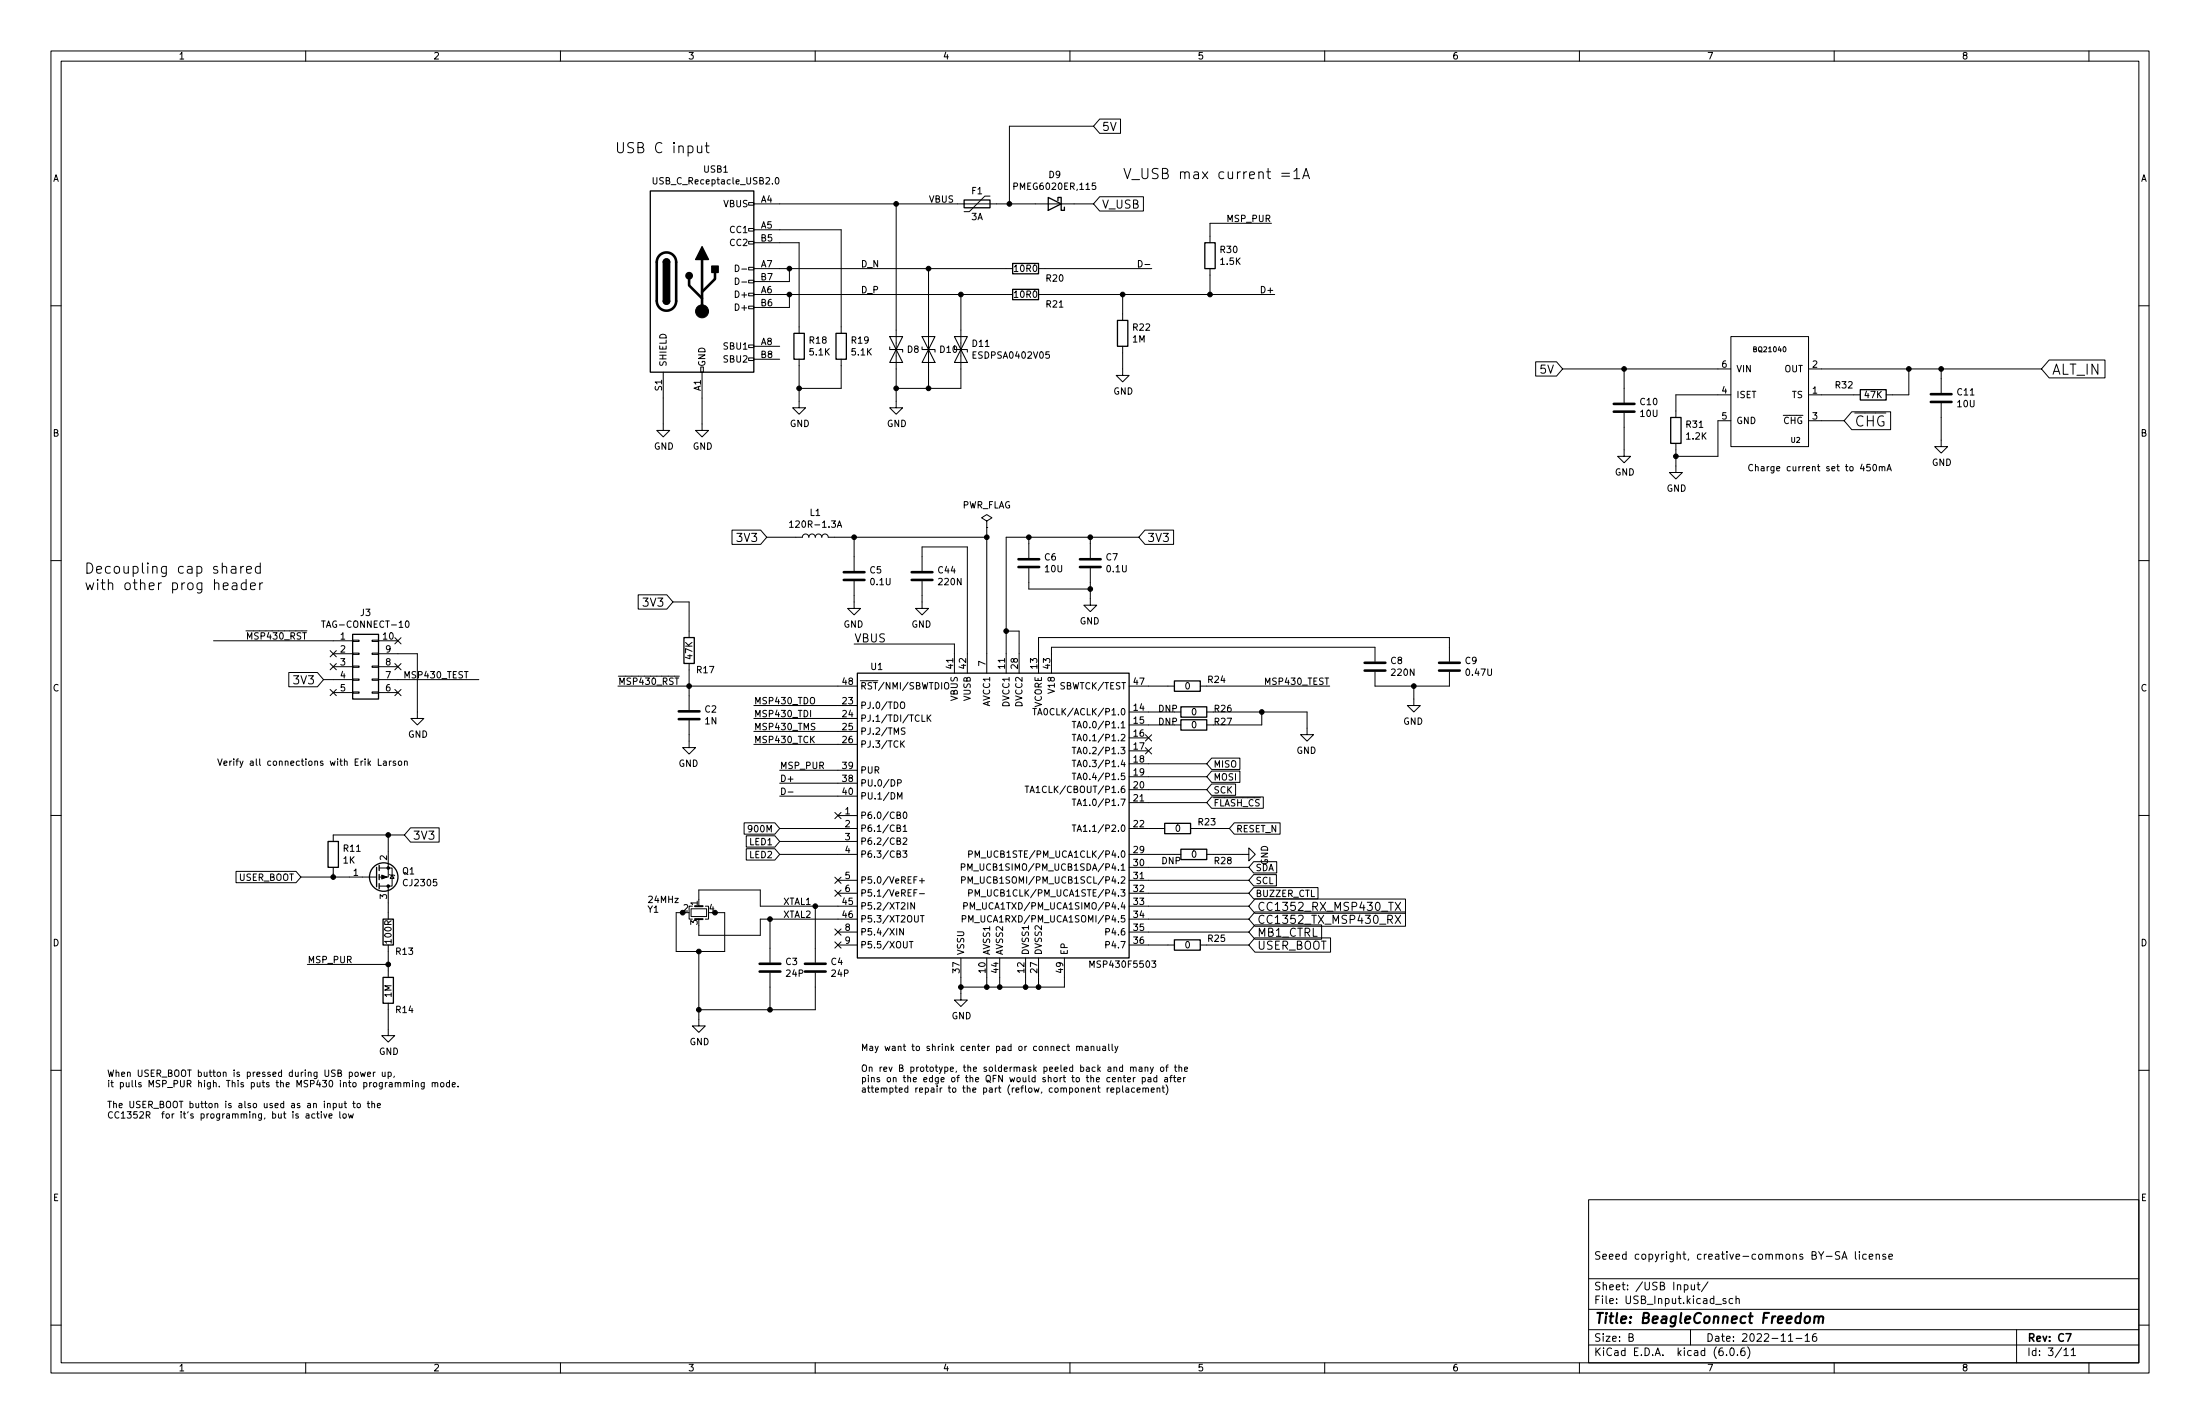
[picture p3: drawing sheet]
<svg xmlns="http://www.w3.org/2000/svg" width="432mm" height="279mm" viewBox="0 0 432 279" stroke-linecap="round" stroke-linejoin="round" font-family="sans-serif">
<g fill="none" stroke="#000" stroke-width=".2">
<path d="M10 10h411.8v259.4h-411.8zM12 12h407.8v255.4h-407.8zM60 10v2M110 10v2M160 10v2M210 10v2M260 10v2M310 10v2M360 10v2M410 10v2M128.2 34.8v1.1l.2 .2h.3l.2-.2v-1.1M136.9 28.6l.1 1.3a.55 .55 0 0 0 .7-.1"/>
<path d="M137.7 28.6v1.4M138.4 28.6h.8M138.7 28v1.7l.1 .2 .4 .1M146.9 39.8h1.1v.5h-1.1zM152.3 35l.2-.2a.68 .68 0 0 1 .4 .7 .68 .68 0 0 1-.4 .6l-.3-.5zM194.3 38.5h-1l-3.1 3h-1M199 36.6l.6-.1 .1-.5-.7-.1v1.3M214.6 24.8h-16.5v15.2M215 35.9h-.6v.6l.1-.1 .5 .1 .1 .1-.1 .5-.2 .1-.4-.1M215.8 38.6h8.6v2.8h-8.6l-1.2-1.4zM215.8 23.4h4.1v2.8h-4.1l-1.2-1.4zM251.6 34h1.5"/>
<path d="M251.6 34.6h1.5M254 33.6l.5-.6v2.1M254 35.1h1.1M255.7 35.1l.6-2.1 .7 2.1M255.9 34.5h.9M10 60h2M144.3 52a.64 .64 0 0 1 .8 .6 .64 .64 0 0 1-.8 .7zM144.3 54.5a.64 .64 0 0 1 .8 .7 .64 .64 0 0 1-.8 .6zM145.6 52.8h1M145.6 55.3h1M146.9 57.5h1.1v.5h-1.1zM146.9 55h1.1v.5h-1.1z"/>
<path d="M146.9 52.5h1.1v.5h-1.1zM146.9 47.4h1.1v.5h-1.1zM146.9 44.8h1.1v.5h-1.1zM148 40h66.6M148 47.6h8.8v17.8M148 57.8h50.8M148 52.7h50.8M148 45.1h17.1v20.3M154.9 57.8v2.5h-6.9M154.9 52.7v2.5h-6.9M175.9 40v40h1.3l-1.3 1.3-1.3-1.3h1.3M182.2 52.7v23.5"/>
<path d="M188.6 57.8v18.4h-12.7M203.8 57.8h46.4M203.8 52.7h22.3M220.3 57.8v5.1M223.4 51.1a.64 .64 0 0 1 .8 .6 .64 .64 0 0 1-.8 .7zM224.7 51.9h1M237.5 52.7v5.1M249.6 43.8h-12.1v3.8M419.8 60h2M130.2 73v11.5h1.2l-1.2 1.2-1.3-1.2h1.3M137.5 72h.5v1h-.5zM137.8 73v11.5h1.3l-1.3 1.2-1.3-1.2h1.3"/>
<path d="M146.9 70.2h1.1v.5h-1.1zM146.9 67.7h1.1v.5h-1.1zM146.9 60.1h1.1v.5h-1.1zM148 67.9h5M148 70.5h5M156.8 70.5v9.5h1.3l-1.3 1.3-1.2-1.3h1.2M165.1 70.5v5.7h-8.3M174.6 66h2.6l-1.3 2.6zM174.6 68.1v.5h2.6v.5M175.9 68.6l1.3 2.5h-2.6zM181 66h2.5l-1.3 2.6zM181 68.1v.5h2.5v.5"/>
<path d="M182.2 68.6l1.3 2.5h-2.5zM187.3 66h2.6l-1.3 2.6zM187.3 68.1v.5h2.6v.5M188.6 68.6l1.3 2.5h-2.6zM220.3 67.9v5.8h1.3l-1.3 1.2-1.2-1.2h1.2M301.4 71h4.1l1.2 1.4-1.2 1.4h-4.1zM306.7 72.4h33M318.8 72.4v6.6M339.7 66h15.3v21.6h-15.3zM339.7 77.5h-10.8v4.4M355 77.5h10.1M355 72.4h45.7"/>
<path d="M374.6 72.4v5.1h-4.4M381 79.1v8.5h1.3l-1.3 1.3-1.3-1.3h1.3M381 72.4v4.7M402.2 70.6h11v3.5h-11l-1.5-1.7zM318.8 81v8.5h1.2l-1.2 1.3-1.3-1.3h1.3M328.9 87v5.7h1.3l-1.3 1.3-1.2-1.3h1.2M339.7 82.6h-2.5v6.9h-8.3M355 82.6h6.9M363.5 80.8h7.6v3.5h-7.6l-1.6-1.7zM367 91.1h-.6v.6l.2-.1 .4 .1 .1 .1-.1 .5-.1 .1-.5-.1M367.7 91.2l.2-.1a.68 .68 0 0 1 .4 .7 .68 .68 0 0 1-.4 .6l-.3-.5zM368.9 91.7l.4-.1 .1 .8"/>
<path d="M368.9 91.5v.9M369.4 91.7l.2-.2 .3 .1v.8M370.4 92.4l.4-1.3 .4 1.3M370.5 92h.6M10 110h2M45.4 111.2h.8l.1 1.3M45.6 114.5h.8l.1 1.2M46.3 111.6l-.7 .1a.39 .39 0 0 0-.3 .4 .39 .39 0 0 0 .3 .4l.7-.1M46.5 114.8l-.7 .1a.39 .39 0 0 0-.3 .4 .39 .39 0 0 0 .3 .4l.7-.1M47.3 111.1v1.4M47.8 111.1l-.4 .1-.1 .3M48.3 114.5l-.6-.1-.3 .3v.6l.1 .3h.8"/>
<path d="M48.3 113.7v2M48.4 111.8l1-.2-.1-.4-.6-.1-.3 .3 .1 1h.8M49.2 115l.9-.2-.1-.3-.5-.1-.3 .2 .1 1h.7M51 114.4v1.3M51.1 111.2l-.6-.1-.4 .4v.6l.2 .3h.8M51.1 110.5v2M51.6 114.4l-.4 .1-.2 .2M125.3 116.7h5.6l1.2 1.4-1.2 1.4h-5.6zM132.1 118.1h3.2v7M143.7 104h5.6l1.2 1.4-1.2 1.4h-5.6zM150.5 105.4h7a.64 .64 0 0 1 .6-.6 .64 .64 0 0 1 .6 .6 .64 .64 0 0 1 .7-.6 .64 .64 0 0 1 .6 .6 .64 .64 0 0 1 .7-.6 .64 .64 0 0 1 .6 .6 .64 .64 0 0 1 .6-.6 .64 .64 0 0 1 .7 .6h31.1M155 102.6l.3-.4v1.3"/>
<path d="M155 103.5h.7M164.3 103.5l.5-1.3 .4 1.3M164.5 103.1h.6M167.6 114v5.4h-1.2l1.2 1.3 1.3-1.3h-1.3M167.6 105.4v6.6M181 114v5.4h-1.3l1.3 1.3 1.2-1.3h-1.2M181 112v-4.7h8.9v24.8M193.7 102.2l1-.6-1-.6-1 .6 1 .6v1.3M193.7 103.5h.1M193.7 103.5v28.6M201.9 105.4v4.1M201.9 111.5v4.1h12.1"/>
<path d="M214 111.5v7.2h-1.3l1.3 1.3 1.3-1.3h-1.3M214 105.4v4.1M223.5 105.4h-26v26.7M224.7 104h5.6v2.8h-5.6l-1.2-1.4zM419.8 110h2M41.9 125.7h27.3M56.7 131.9h5.6l1.2 1.5-1.2 1.4h-5.6zM63.1 121.8h.7M63.5 133.4h5.7M64.8 130.2l1.2 1.2M64.8 127.7l1.2 1.2M64.8 135.3l1.2 1.2"/>
<path d="M65.4 128.3h3.8M65.4 130.8h3.8M65.4 135.9h3.8M66 130.2l-1.2 1.2M66 127.7l-1.2 1.2M66 135.3l-1.2 1.2M69.2 135.8h1.3v.2h-1.3zM69.2 133.2h1.3v.3h-1.3zM69.2 130.7h1.3v.2h-1.3zM69.2 128.1h1.3v.3h-1.3zM69.2 125.6h1.3v.3h-1.3zM73 135.8h1.3v.2h-1.3z"/>
<path d="M73 133.2h1.3v.3h-1.3zM73 130.7h1.3v.2h-1.3zM73 128.1h1.3v.3h-1.3zM73 125.6h1.3v.3h-1.3zM74.3 128.3h7.6v12.7h1.3l-1.3 1.2-1.3-1.2h1.3M74.3 125.7h3.8M74.3 130.8h3.8M74.3 133.4h19.7M74.3 135.9h3.8M77.5 125.1l1.2 1.2M77.5 135.3l1.2 1.2M77.5 130.2l1.2 1.2"/>
<path d="M78.7 125.1l-1.2 1.2M78.7 135.3l-1.2 1.2M78.7 130.2l-1.2 1.2M79.7 122l.2-.2a.68 .68 0 0 1 .4 .7 .68 .68 0 0 1-.4 .6l-.3-.5zM121.3 134.6h47M135.3 130.2v9.1M148 138.4h20.3M159.1 139.4v1.2M167.6 126.4h19.7v5.7M176.8 137.9l.2-.2a.43 .43 0 0 1 .6 .5v.4a.42 .42 0 0 1-.5 .4 .42 .42 0 0 1-.4-.4zM197.5 123.8h2.5v8.3M203.1 139v1.3"/>
<path d="M203.8 139.9h.6M221.6 139.7h10.2M221.6 134.6h8.9M235.6 134.6h25.4M236.9 139.7h19.6v4.4h-1.2l1.2 1.3 1.3-1.3h-1.3M247.6 139.7v2.5h-10.7M269.9 129.8v-2.8h-63.5v5.1M269.9 131.8v2.8h14.6v-2.8M277.5 134.6v3.8h-1.3l1.3 1.3 1.3-1.3h-1.3M284.5 129.8v-4.7h-80.7v7M10 160h2M74.3 148.9v1.3h.6"/>
<path d="M75.3 149.4h.5v.8M75.8 149.6l-.4 .1-.2 .2 .2 .3 .4-.1M76.4 149.3v.9M76.8 149.3l-.4 .3M77.6 149.4l-.3-.1-.1 .2v.2l.4 .1v.3h-.4M78.3 149.4l.3-.1 .2 .3v.3l-.2 .3-.4-.3zM79.4 149.4h.5v.8M79.4 149.3v.9M135.3 141.4v5.3h-1.3l1.3 1.3 1.2-1.3h-1.2M148 141h20.3M148 143.5h20.3M148 146.1h20.3"/>
<path d="M153 153.7h15.3M153 151.1h15.3M153 156.2h15.3M153.4 154.6a.64 .64 0 0 1 .7 .7 .64 .64 0 0 1-.7 .6zM154.7 155.4h1M163.9 159.4l1.2 1.2M165.1 159.4l-1.2 1.2M176.2 153.6h.6v-.5l-.6-.1v1.2M176.2 156.8v-1.3l.4 .9 .4-.9v1.3M177 145.9l.5 .7M177.4 159.4l.2-.1a.68 .68 0 0 1 .4 .7 .68 .68 0 0 1-.4 .6 .84 .84 0 0 1-.2-1.2zM177.5 145.4l-.7 .7"/>
<path d="M177.6 142.9l-.5-.1-.1 .1v.4l.5 .2 .1 .3-.2 .3-.5-.1M181 140.3v1.2h.6M182 140.3v1.2M182.2 140.8l.5 .7M182.7 140.3l-.7 .7M201.2 154.2h.7M201.6 154.2v1.3M202.2 155.5l.4-1.3 .4 1.3M202.3 155.2h.6M203.7 140.3l.4-1.3 .4 1.3M210.4 141.5h.8M210.4 144.1h.8"/>
<path d="M210.4 146.6h.8M210.4 149.2h.8M210.4 151.7h.8M210.4 156.8h.8M210.8 141.5v1.3M210.8 144.1v1.3M210.8 146.6v1.3M210.8 149.2v1.2M210.8 151.7v1.3M210.8 156.8v1.3M211.4 142.8l.4-1.3 .5 1.3M211.4 145.4l.4-1.3 .5 1.3"/>
<path d="M211.4 147.9l.4-1.3 .5 1.3M211.4 150.4l.4-1.2 .5 1.2M211.4 153l.4-1.3 .5 1.3M211.4 158.1l.4-1.3 .5 1.3M211.5 142.5h.6M211.5 145h.6M211.5 147.5h.6M211.5 150.1h.6M211.5 152.6h.6M211.5 157.7h.6M221.6 142.2h10.2M221.6 144.8h3.8"/>
<path d="M221.6 147.3h3.8M221.6 149.9h15.3M221.6 152.4h15.3M221.6 154.9h15.3M221.6 157.5h15.3M224.8 146.7l1.2 1.2M224.8 144.2l1.2 1.2M226 146.7l-1.2 1.2M226 144.2l-1.2 1.2M237.8 151.3h5.6v2.2h-5.6l-.9-1.1zM237.8 148.7h5.6v2.3h-5.6l-.9-1.1zM237.8 156.4h10.2v2.2h-10.2l-.9-1.1z"/>
<path d="M237.8 153.8h4.7v2.3h-4.7l-.9-1.2zM419.8 160h2M46.3 171h11.8l1 1.1-1 1.1h-11.8zM59.1 172.1h14.8M65.4 170.2v1.9M74.4 170.3h2.6v3.6h-2.6M76.2 163.8v8.3h-1.8M76.2 173.9v6.4M76.5 171.6l1 .2M77 171.7l.3 .6h-.7zM79.4 163.8h-14v1.3M80.6 162.4h5.6v2.8h-5.6l-1.2-1.4z"/>
<path d="M134 179.1h-1.3v7.6h9.5v-7.6h-1.9M135.6 178.3h3.1v1.5h-3.1zM135.9 177.8h-.6v2.5h.6M137.2 176.5v-1.9h12v3.2h19.1M138.4 177.8h.7v2.5h-.7M146 161.4h6.1l.9 1.2-.9 1.1h-6.1zM146.5 164h5.6l.9 1.1-.9 1.1h-5.6zM146.5 166.5h5.6l.9 1.1-.9 1.2h-5.6zM153 162.6h15.3M153 167.6h15.3M153 165.1h15.3M160 177.8v11"/>
<path d="M163.9 174.7l1.2 1.2M163.9 172.1l1.2 1.2M164.5 160h3.8M164.5 172.7h3.8M164.5 175.3h3.8M165.1 174.7l-1.2 1.2M165.1 172.1l-1.2 1.2M176.1 162.5l.5-.1 .1-.4-.6-.1v1.2h.4l.3-.4-.3-.2M177.2 166.9h.8l-.4 .5 .3 .1v.6l-.2 .1-.5-.1M177.3 162.2l.3-.3v1.2M177.3 164.5l.4-.1 .3 .4-.8 .9h.8M177.3 163.1h.7"/>
<path d="M179.4 175.2h.4M179.5 177.1v1.3l-.7-1.3v1.3M180 174.6h-.6v1.2M180.5 172.8h.9M180.5 175.4h.9M180.7 179.6h.7M181 172.3v1M181 179.6v1.3M188.7 170.1h.6v-.5l-.6-.1v1.3M188.7 172.7l.6-.1 .1-.5-.7-.1v1.3M189.2 177.8l.6-.1v-.5l-.6-.1v1.3M189.9 170.8v-1.3l.5 .9 .4-.9v1.3"/>
<path d="M190 173.3v-1.3l.4 .9 .5-.9v1.3M190.1 167.6l.6-.1 .1-.4-.7-.2v1.3M190.1 175.2h.6l.1-.5-.7-.1v1.2M190.4 178.4v-1.3l.5 .9 .4-.9v1.3M191.4 168.2v-1.3l.4 1 .4-1v1.3M191.4 175.8v-1.2l.4 .9 .4-.9v1.2M210.4 161.9h.8M210.8 161.9v1.2M211.4 163.1l.4-1.2 .5 1.2M211.5 162.8h.6M221.6 162.6h7M221.6 167.6h10.2"/>
<path d="M221.6 170.2h23.5M221.6 172.7h23.5M221.6 175.3h23.5M221.6 177.8h23.5M233.7 162.6h7.6M236.9 167.6h8.2v1.3l1.3-1.3-1.3-1.2v1.2M242.3 161.4h8.9v2.3h-8.9l-1-1.1zM246.1 171.6h4.4v2.2h-4.4l-1-1.1zM246.1 169.1h4.5v2.2h-4.5l-1-1.1zM246.1 174.1h12.6v2.3h-12.6l-1-1.1zM246.3 176.4h29.6v2.8h-29.6l-1.2-1.4zM246.3 178.9h29.6v2.8h-29.6l-1.2-1.4z"/>
<path d="M273.8 177l1.1 1.6M273.8 179.6l1.1 1.6M274.9 177l-1.1 1.6M274.9 179.6l-1.1 1.6M60.3 189.2h15.9M76.2 196.9v6.3h1.3l-1.3 1.3-1.3-1.3h1.3M76.2 185.4v6.4M137.2 186.7v14.6h1.2l-1.2 1.3-1.3-1.3h1.3M151.1 180.3v8.5M151.1 190.9v7.2M160 190.9v7.2h-22.8M163.9 184.8l1.2 1.2"/>
<path d="M163.9 182.3l1.2 1.2M164.5 182.9h3.8M164.5 185.4h3.8M165.1 184.8l-1.2 1.2M165.1 182.3l-1.2 1.2M168.3 180.3h-19.1v3.2h-12v-1.9M177.3 182.2v1.3l-.7-1.3v1.3M178.5 184.7h.7M178.8 184.7v1.3M188.6 188v8.2h1.3l-1.3 1.3-1.3-1.3h1.3M188.9 180.3l.6-.1v-.4l-.6-.2v1.3M190.1 180.9v-1.3l.5 1 .4-1v1.3"/>
<path d="M193.7 188v5.7M196.2 188v5.7M201.3 188v5.7M203.8 188v5.7M208.9 188v5.7h-20.3M213.9 189.8v-1.3l.4 .9 .5-.9v1.3M221.6 180.3h23.5M221.6 182.9h23.5M221.6 185.4h8.9M226.1 188.5h.7l-.4 .5 .4 .1v.6l-.2 .1-.5-.1M235.6 185.4h9.5M246.3 181.5h13.1v2.8h-13.1l-1.2-1.4z"/>
<path d="M246.3 184h14.9v2.8h-14.9l-1.2-1.4zM10 210h2M60.1 218.6h.5v.8M60.6 218.8l-.4 .1-.2 .2 .2 .3 .4-.1M61.8 218.6l-.4-.1-.2 .3 .1 .5h.5M62.2 218.5h.4M62.3 218.1v1.1l.3 .2M63.1 218.5v.9M63.5 218.5l.3 .9 .4-.9M64.6 219l.6-.2-.1-.2-.3-.1-.2 .2v.6h.5M65.4 216.6l.4-.1 .2 .2-.1 .6h-.5M65.4 216.5v1.3"/>
<path d="M66.6 216.5v.8l.5-.1M66.7 218.1v1.1l.2 .2M67.1 216.5v.8M67.4 218.6l.3-.1 .3 .3v.3l-.3 .3-.4-.3zM67.5 216.5h.5M67.7 216.1v1.1l.3 .1M68.4 218.5l.2 .9 .3-.6 .2 .6 .3-.9M69.2 216.5h.5M69.4 216.1v1.1l.3 .1M69.8 210.4h.3l.2 .2v.4l-.2 .2-.4-.2zM70.2 216.6l.3-.1 .2 .2v.4l-.2 .2-.4-.2zM70.7 210.4l.3 .8 .2-.6 .3 .6 .2-.8"/>
<path d="M72.1 216.5h.5M72.1 210.8l.6-.1v-.3h-.4l-.2 .1 .1 .6h.5M72.3 216.1v1.1l.3 .1M73 216.6h.5v.7M73 216.1v1.2M73.3 210.4v.8M73.6 210.4l-.3 .2M74.1 216.9l.6-.1-.1-.2-.3-.1-.2 .2v.6h.5M75 210.4l.1 .7h.5M75.6 210.4v.8M76.2 210.4h.3l.3 .2-.1 .5h-.5M76.2 210.4v1.2"/>
<path d="M77.4 211.1l-.1 .3M77.6 212.5h.5v.8M77.6 212.4v.9M78.1 212.6l.2-.2 .3 .1 .1 .8M79.3 212.5h.5v.8M79.3 212.4v.9M79.8 212.6l.2-.2 .3 .1 .1 .8M81 212v.1M81 212.4v.9M81.6 212.5h.5v.8M81.6 212.4v.9M83.3 212.4v1l-.3 .3-.3-.1"/>
<path d="M83.3 212.5l-.4-.1-.2 .3 .1 .5h.5M84.8 212.5h.5l.1 .8M84.8 212.4v.9M85.4 212.6l.2-.2 .3 .1v.8M86.6 212.5l.3-.1 .2 .3v.3l-.2 .3-.4-.3zM88.2 212.5l-.3-.1-.3 .3 .1 .5h.5M88.2 212v1.3M88.8 212.8l.6-.1-.1-.2-.4-.1-.1 .2v.6h.5M89.9 213.1v.2M209.4 205.3h.5M209.6 204.9v1l.3 .2M211.3 205.4l.5-.1 .1 .8"/>
<path d="M211.3 205.3v.8M211.9 205.5l.1-.2h.3l.1 .8M213 205.3h.5l.1 .8M213.6 205.6h-.5l-.1 .2 .1 .3h.5M214.2 205.4l.4-.1 .1 .8M214.2 205.3v.8M215.3 205.3l.1 .8 .5-.1M215.9 205.3v.8M216.5 205.3h.4l.1 .8M217 205.6h-.4l-.2 .2 .2 .3h.4M217.3 213.5v.8M217.6 204.9v1l.2 .2"/>
<path d="M217.7 213.5l-.4 .2M218 213.9l.6-.1v-.3h-.4l-.2 .1 .1 .6h.5M218.3 204.9v1l.2 .2M218.8 205.3l.3 .8M219.2 213.5h.3l.3 .2-.1 .5h-.5M219.2 213.5v1.2M219.4 205.3l-.4 1.1-.2 .2M219.5 211.5h.5v.8M219.5 211.4v.9M220.3 213v1.1l.2 .2M220.5 211.4h.4M220.6 211v1.1l.3 .2"/>
<path d="M221 213.5h.5v.8M221.3 211.8l.6-.1-.1-.2-.3-.1-.2 .2 .1 .6h.4M221.5 213.8h-.4l-.2 .2 .2 .3 .4-.1M221.9 209.5l.5-.1v.8M221.9 209.4v.8M222.4 209.6l.2-.2h.3l.1 .8M222.4 211.4v.9M222.7 213.5h-.4l-.2 .2 .1 .5h.5M222.8 211.4l-.4 .3M223.2 213.9l.6-.1-.1-.3h-.3l-.2 .1v.6h.5M223.6 209.4h.5v.8M224.1 209.7h-.4l-.2 .2 .2 .3h.4"/>
<path d="M224.2 211.5l.4-.1 .2 .3-.1 .5h-.5M224.2 211.4v1.3M224.3 213.6l.5-.1 .1 .8M224.3 213.5v.8M224.7 209.5l.5-.1 .1 .8M224.7 209.4v.8M224.9 213.6l.1-.1h.4v.8M225.4 211.5h.4l.1 .8M225.8 209.4l.3 .8M225.9 211.7l-.4 .1-.2 .2 .2 .3 .4-.1M226 213.9l.6-.1-.1-.3h-.4l-.1 .1v.6h.5M226.4 209.4l-.4 1.1-.2 .1"/>
<path d="M227 211.5l-.3-.1-.3 .3 .2 .5h.4M227 211v1.3M227.1 213.6l.5-.1v.8M227.1 213.5v.8M227.9 209.4h.3l.2 .2v.4l-.2 .2-.4-.2zM228.1 213.5h.5M228.3 213v1.1l.3 .2M228.6 211.5h.5l.1 .8M228.8 209.4h.5M228.9 212.9a1.46 1.46 0 0 1 0 1.9M229.2 211.7l-.5 .1-.1 .2 .1 .3 .5-.1M229.3 208.9l-.3 .2v1.1"/>
<path d="M229.6 211.4h.5M230.1 211l-.3 .2v1.1M230.3 211.4h.5M230.5 211v1.1l.3 .2M230.5 209.4h.5M230.7 208.9v1.1l.3 .2M231.2 211.8l.6-.1-.1-.2-.4-.1-.1 .2v.6h.5M231.4 209.5l.5-.1v.8M231.4 208.9v1.3M232.3 211.4v.9M232.5 209.8l.6-.1-.1-.3h-.3l-.2 .2v.6h.5M232.7 211.4l-.4 .3"/>
<path d="M419.8 210h2M311.8 235.4h108v32h-108zM10 260h2M311.8 256.9h108M311.8 250.9h108M330.6 252.2l.4-.1 .3 .3-.1 .6h-.6M331.9 252.1l.1 .9 .4 .1 .2-.2M332.6 252.1v1M333.1 252.1h.6M333.3 251.6v1.3l.4 .2M335.2 251.5l-1.3 1.9M338.7 254.9l-.3-.1-.2 .2v.2l.5 .2v.3h-.5"/>
<path d="M340.1 254.9l-.4-.1-.3 .3 .1 .6h.6M340.7 254.9l.2-.1 .4 .1 .1 .9M340.7 254.3v1.5M361.1 245.7l-.6-.1-.2 .1v.4l.6 .3 .2 .4-.3 .3-.6-.1M361.5 247.1l.5-1.5 .5 1.5M361.7 246.7h.7M364.2 245.6v1.3l.2 .2M364.9 245.6v.1M364.9 246.1v1M366.3 246.1h-.4l-.3 .3 .1 .6h.6M366.9 246.6l.7-.2-.1-.3h-.4l-.2 .2v.7h.6M368.2 246.2l.2-.1h.4l.1 1"/>
<path d="M368.2 246.1v1M370.1 246.1h-.4l-.2 .2 .1 .2 .5 .2v.3h-.6M370.7 246.6l.7-.2v-.3h-.5l-.2 .2 .1 .7h.6M419.8 260h2M60 267.4v2M110 267.4v2M160 267.4v2M210 267.4v2M260 267.4v2M310 267.4v2M311.8 263.9h108M311.8 260.9h108"/>
<path d="M319.7 262.4l.7-.1 .1-.2-.1-.4h-.7v1.5h.6l.3-.3a.39 .39 0 0 0-.4-.5M331.8 260.9v3M338.9 265.8v.2M339.7 264.5h.2a.8 .8 0 0 1 .5 .7 .8 .8 0 0 1-.5 .8 1 1 0 0 1-.2-1.5zM341 265.8v.2M342.4 264.5a.59 .59 0 0 0-.7 .6v.6l.1 .2 .4 .1 .2-.2 .1-.5-.1-.2-.5-.1-.2 .3M343 264.3a1.72 1.72 0 0 1 0 2.2M351 263.2h.9M352.5 262.6h1.2M354.3 262.1l.4-.4v1.5M354.3 263.2h.9M356.4 261.7a.6 .6 0 0 0-.7 .6v.6l.2 .2 .4 .1 .2-.2 .1-.5-.2-.2-.4-.1-.3 .3"/>
<path d="M360 267.4v2M395.8 260.9v6.5M405.1 264.9l.4-.4v1.5M405.1 266h.8M406.5 264.9l.4-.4v1.5M406.5 266h.9M410 267.4v2"/>
</g>
<path d="M405.5 261.7h1l-.6 1.5" fill="none" stroke="#000" stroke-width=".3"/>
<path d="M354.4 258.5a.52 .52 0 0 1 .5-.2 .52 .52 0 0 1 .4 .4l-.1 .5a.55 .55 0 0 1-.5 .4 .55 .55 0 0 1-.5-.4zM356.2 258.5a.49 .49 0 0 1 .8 .1l-.1 1M356.2 258.3l-.2 1.3M357 258.6a.5 .5 0 0 1 .8-.2l-.1 1.2" fill="none" stroke="#000" stroke-width=".4"/>
<g fill="none" stroke="#000" stroke-width=".51">
<path d="M129.5 50.1a1.91 1.91 0 0 1 2-.4 1.91 1.91 0 0 1 1.2 1.7v7.7a1.91 1.91 0 0 1-1.9 1.9 1.91 1.91 0 0 1-1.9-1.9v-7.8l.2-.7zM135.3 54.7v1.3l2.5 2.5M137.8 50.9v10.2M140.3 53.5v1.2l-2.5 2.6M316.7 79.2h4.1M379 77.3h4M379 78.9h4M316.7 80.8h4.1M165.6 112.3h4.1M165.6 113.8h4.1M178.9 112.3h4.1M178.9 113.8h4.1"/>
<path d="M199.9 109.7h4.1M199.9 111.3h4.1M212 109.7h4M212 111.3h4M133.2 139.6h4.1M267.8 130h4.1M267.8 131.6h4.1M282.4 130h4.1M282.4 131.6h4.1M133.2 141.1h4.1M149.1 189.1h4.1M149.1 190.6h4.1"/>
<path d="M158 189.1h4.1M158 190.6h4.1"/>
</g>
<g fill="none" stroke="#000" stroke-width=".25">
<path d="M127.6 37.5h20.4v35.5h-20.4zM189.2 39.2h5.1v1.6h-5.1zM205.7 38.7l2.6 1.3-2.6 1.3zM207.6 39.4v-.7h.7v2.6h.6v-.7M130.2 59.1a.64 .64 0 0 0 .6 .6 .64 .64 0 0 0 .6-.6M130.2 51.4a.64 .64 0 0 1 .6-.6 .64 .64 0 0 1 .6 .6M198.8 56.8h5v2h-5zM198.8 51.7h5v2h-5zM236.5 47.6h2v5.1h-2zM155.8 65.4h2.1v5.1h-2.1zM164.1 65.4h2v5.1h-2zM219.3 62.9h2.1v5h-2.1z"/>
<path d="M365.1 76.5h5.1v2h-5.1zM327.9 81.9h2v5.1h-2zM69.2 124.5h5.1v12.7h-5.1zM134.2 125.1h2.1v5.1h-2.1zM168.3 132.1h53.3v55.9h-53.3zM230.5 133.6h5.1v2h-5.1zM231.8 138.7h5.1v2h-5.1zM231.8 141.2h5.1v2.1h-5.1zM64.4 165.1h2v5.1h-2zM73.9 170.2v3.8M74.4 169.8v1M74.4 171.6v1"/>
<path d="M74.4 173.4v1M228.6 161.5h5.1v2.1h-5.1zM231.8 166.6h5.1v2.1h-5.1zM75.2 180.3h2v5.1h-2zM75.2 191.8h2v5.1h-2zM230.5 184.4h5.1v2h-5.1z"/>
<circle cx="75.3" cy="172.1" r="2.79"/>
</g>
<g fill="#000" stroke="#000" stroke-width=".2">
<path d="M74.9 171.7l1 .4-1 .4z"/>
<circle cx="154.9" cy="57.8" r=".46"/>
<circle cx="154.9" cy="52.7" r=".46"/>
<circle cx="175.9" cy="40" r=".46"/>
<circle cx="182.2" cy="52.7" r=".46"/>
<circle cx="188.6" cy="57.8" r=".46"/>
<circle cx="198.1" cy="40" r=".46"/>
<circle cx="220.3" cy="57.8" r=".46"/>
<circle cx="237.5" cy="57.8" r=".46"/>
<circle cx="137.8" cy="61.1" r="1.27"/>
<circle cx="156.8" cy="76.2" r=".46"/>
<circle cx="175.9" cy="76.2" r=".46"/>
<circle cx="182.2" cy="76.2" r=".46"/>
<circle cx="318.8" cy="72.4" r=".46"/>
<circle cx="374.6" cy="72.4" r=".46"/>
<circle cx="381" cy="72.4" r=".46"/>
<circle cx="328.9" cy="89.5" r=".46"/>
<circle cx="167.6" cy="105.4" r=".46"/>
<circle cx="193.7" cy="105.4" r=".46"/>
<circle cx="201.9" cy="105.4" r=".46"/>
<circle cx="214" cy="105.4" r=".46"/>
<circle cx="214" cy="115.6" r=".46"/>
<circle cx="135.3" cy="134.6" r=".46"/>
<circle cx="197.5" cy="123.8" r=".46"/>
<circle cx="247.6" cy="139.7" r=".46"/>
<circle cx="277.5" cy="134.6" r=".46"/>
<circle cx="65.4" cy="172.1" r=".46"/>
<circle cx="76.2" cy="163.8" r=".46"/>
<circle cx="76.2" cy="170.3" r=".25"/>
<circle cx="76.2" cy="173.9" r=".25"/>
<circle cx="134" cy="179.1" r=".46"/>
<circle cx="140.3" cy="179.1" r=".46"/>
<circle cx="160" cy="177.8" r=".46"/>
<circle cx="76.2" cy="189.2" r=".46"/>
<circle cx="137.2" cy="198.1" r=".46"/>
<circle cx="137.2" cy="186.7" r=".46"/>
<circle cx="151.1" cy="198.1" r=".46"/>
<circle cx="151.1" cy="180.3" r=".46"/>
<circle cx="188.6" cy="193.7" r=".46"/>
<circle cx="193.7" cy="193.7" r=".46"/>
<circle cx="196.2" cy="193.7" r=".46"/>
<circle cx="201.3" cy="193.7" r=".46"/>
<circle cx="203.8" cy="193.7" r=".46"/>
</g>
<path d="M136.4 177.8h1.5M136.4 180.3h1.5" fill="none" stroke="#000" stroke-width=".38"/>
<g fill="#000" stroke="#000" stroke-width=".25">
<path d="M130.2 59.1h1.2a.64 .64 0 0 1-.6 .6 .64 .64 0 0 1-.6-.6zM130.2 51.4h1.2v7.7h-1.2zM130.4 51a.64 .64 0 0 1 .7-.2 .64 .64 0 0 1 .3 .6h-1.2zM137.8 48.4l1.3 2.5h-2.6zM139.7 52.2h1.3v1.3h-1.3z"/>
<circle cx="135.3" cy="54.1" r=".63"/>
</g>
<g font-size="2.8">
<text x="120.6" y="30.1">USB C input</text>
<text x="220.3" y="35.1">V_USB max current =1A</text>
<text x="402.7" y="73.5">ALT_IN</text>
<text x="364" y="83.7">~{CHG}</text>
<text x="16.5" y="112.6">Decoupling cap shared</text>
<text x="16.5" y="115.8">with other prog header</text>
<text x="312.8" y="259.7">Title: BeagleConnect Freedom</text>
</g>
<g font-size="2.2">
<text x="216.2" y="25.7">5V</text>
<text x="216.2" y="40.9">V_USB</text>
<text x="302.4" y="73.3">5V</text>
<text x="144.9" y="106.3">3V3</text>
<text x="225.1" y="106.3">3V3</text>
<text x="126.5" y="119">3V3</text>
<text x="167.6" y="126">VBUS</text>
<text x="57.9" y="134.3">3V3</text>
<text x="81" y="164.7">3V3</text>
<text x="246.7" y="178.7">CC1352_RX_MSP430_TX</text>
<text x="246.7" y="181.3">CC1352_TX_MSP430_RX</text>
<text x="246.7" y="183.8">MB1_CTRL</text>
<text x="246.7" y="186.3">USER_BOOT</text>
</g>
<g font-size="2.1">
<text x="312.8" y="247.1">Seeed copyright, creative-commons BY-SA license</text>
<text x="312.8" y="255.9">File: USB_Input.kicad_sch</text>
<text x="312.8" y="253.2">Sheet: /USB Input/</text>
<text x="312.8" y="263.2">Size: B</text>
<text x="334.8" y="263.2">Date: 2022-11-16</text>
<text x="397.8" y="263.2">Rev: C7</text>
<text x="312.8" y="266">KiCad E.D.A. kicad (6.0.6)</text>
<text x="397.8" y="266">Id: 3/11</text>
</g>
<g font-size="1.8">
<text x="35" y="11.7">1</text>
<text x="85" y="11.7">2</text>
<text x="135" y="11.7">3</text>
<text x="185" y="11.7">4</text>
<text x="235" y="11.7">5</text>
<text x="285" y="11.7">6</text>
<text x="335" y="11.7">7</text>
<text x="385" y="11.7">8</text>
<text x="10.3" y="35.6">A</text>
<text x="138.2" y="33.9">USB1</text>
<text x="205.9" y="34.9">D9</text>
<text x="420.1" y="35.6">A</text>
<text x="128.8" y="36.2">USB_C_Receptacle_USB2.0</text>
<text x="142" y="40.6">VBUS</text>
<text x="149.4" y="39.8">A4</text>
<text x="182.2" y="39.7">VBUS</text>
<text x="190.7" y="38.1">F1</text>
<text x="199.5" y="37.2">PMEG6020ER,115</text>
<text x="143.4" y="45.7">CC1</text>
<text x="149.4" y="44.8">A5</text>
<text x="149.4" y="47.4">B5</text>
<text x="190.6" y="43.2">3A</text>
<text x="241" y="43.6">MSP_PUR</text>
<text x="143.4" y="48.3">CC2</text>
<text x="149.4" y="52.5">A7</text>
<text x="168.9" y="52.4">D_N</text>
<text x="199.2" y="53.3">10R0</text>
<text x="239.6" y="49.6">R30</text>
<text x="239.6" y="51.9">1.5K</text>
<text x="144.6" y="58.4">D+</text>
<text x="149.4" y="57.5">A6</text>
<text x="149.4" y="55">B7</text>
<text x="168.9" y="57.5">D_P</text>
<text x="199.2" y="58.4">10R0</text>
<text x="205.4" y="55.2">R20</text>
<text x="247.9" y="57.5">D+</text>
<text x="144.6" y="61">D+</text>
<text x="149.4" y="60.1">B6</text>
<text x="205.4" y="60.3">R21</text>
<text x="222.4" y="64.9">R22</text>
<text x="142.2" y="68.6">SBU1</text>
<text x="142.2" y="71.1">SBU2</text>
<text x="149.4" y="67.7">A8</text>
<text x="149.4" y="70.2">B8</text>
<text x="158.9" y="67.4">R18</text>
<text x="159" y="69.7">5.1K</text>
<text x="167.2" y="67.4">R19</text>
<text x="167.2" y="69.7">5.1K</text>
<text x="178.1" y="69.2">D8</text>
<text x="184.6" y="69.2">D10</text>
<text x="190.9" y="68">D11</text>
<text x="191.3" y="70.4">ESDPSA0402V05</text>
<text x="222.3" y="67.2">1M</text>
<text x="129.9" y="76.6" transform="rotate(-90 129.9 76.6)">S1</text>
<text x="130.8" y="72" transform="rotate(-90 130.8 72)">SHIELD</text>
<text x="137.5" y="76.7" transform="rotate(-90 137.5 76.7)">A1</text>
<text x="138.4" y="72" transform="rotate(-90 138.4 72)">GND</text>
<text x="218.5" y="77.4">GND</text>
<text x="338" y="77.2">4</text>
<text x="338" y="72.1">6</text>
<text x="340.7" y="73">VIN</text>
<text x="350.2" y="73">OUT</text>
<text x="355.7" y="77.2">1</text>
<text x="355.7" y="72.1">2</text>
<text x="360.3" y="76.2">R32</text>
<text x="384.2" y="77.6">C11</text>
<text x="155" y="83.8">GND</text>
<text x="174.1" y="83.8">GND</text>
<text x="322" y="79.5">C10</text>
<text x="322" y="81.8">10U</text>
<text x="331" y="83.9">R31</text>
<text x="338" y="82.3">5</text>
<text x="340.7" y="78.1">ISET</text>
<text x="340.7" y="83.2">GND</text>
<text x="348.6" y="83.2">~{CHG}</text>
<text x="351.7" y="78.1">TS</text>
<text x="355.7" y="82.3">3</text>
<text x="366" y="78.1">47K</text>
<text x="384.3" y="79.9">10U</text>
<text x="10.3" y="85.7">B</text>
<text x="128.3" y="88.2">GND</text>
<text x="136" y="88.2">GND</text>
<text x="331.1" y="86.2">1.2K</text>
<text x="420.1" y="85.7">B</text>
<text x="316.9" y="93.3">GND</text>
<text x="342.9" y="92.4">Charge current set to 450mA</text>
<text x="379.2" y="91.4">GND</text>
<text x="159" y="101.2">L1</text>
<text x="188.7" y="99.7">PWR_FLAG</text>
<text x="327.1" y="96.5">GND</text>
<text x="155.7" y="103.5">120R-1.3A</text>
<text x="170.7" y="112.5">C5</text>
<text x="184.2" y="112.5">C44</text>
<text x="205" y="110">C6</text>
<text x="205.2" y="112.3">10U</text>
<text x="217.1" y="110">C7</text>
<text x="217.3" y="112.3">0.1U</text>
<text x="170.9" y="114.8">0.1U</text>
<text x="184.3" y="114.8">220N</text>
<text x="47.6" y="125.5">~{MSP430_RST}</text>
<text x="63.9" y="123.2">TAG-CONNECT-10</text>
<text x="66.8" y="125.5">1</text>
<text x="70.8" y="120.9">J3</text>
<text x="75.2" y="125.5">10</text>
<text x="165.5" y="123.1">GND</text>
<text x="178.9" y="123.1">GND</text>
<text x="211.9" y="122.5">GND</text>
<text x="66.8" y="128">2</text>
<text x="66.8" y="130.6">3</text>
<text x="75.7" y="130.6">8</text>
<text x="75.7" y="128">9</text>
<text x="135.9" y="129.3" transform="rotate(-90 135.9 129.3)">47K</text>
<text x="171" y="131.4">U1</text>
<text x="187.1" y="131.2" transform="rotate(-90 187.1 131.2)">41</text>
<text x="189.6" y="131.2" transform="rotate(-90 189.6 131.2)">42</text>
<text x="193.4" y="130.7" transform="rotate(-90 193.4 130.7)">7</text>
<text x="197.2" y="131.2" transform="rotate(-90 197.2 131.2)">11</text>
<text x="199.8" y="131.2" transform="rotate(-90 199.8 131.2)">28</text>
<text x="203.6" y="131.2" transform="rotate(-90 203.6 131.2)">13</text>
<text x="206.1" y="131.2" transform="rotate(-90 206.1 131.2)">43</text>
<text x="273" y="130.3">C8</text>
<text x="287.6" y="130.3">C9</text>
<text x="10.3" y="135.6">C</text>
<text x="66.8" y="133.1">4</text>
<text x="66.8" y="135.6">5</text>
<text x="75.7" y="135.6">6</text>
<text x="75.7" y="133.1">7</text>
<text x="79.8" y="133.1">MSP430_TEST</text>
<text x="121.3" y="134.4">~{MSP430_RST}</text>
<text x="136.8" y="132.1">R17</text>
<text x="165.4" y="134.4">48</text>
<text x="168.8" y="135.3">~{RST}/NMI/SBWTDIO</text>
<text x="188" y="137.5" transform="rotate(-90 188 137.5)">VBUS</text>
<text x="190.5" y="137.5" transform="rotate(-90 190.5 137.5)">VUSB</text>
<text x="207" y="135.7" transform="rotate(-90 207 135.7)">V18</text>
<text x="208.3" y="135.3">SBWTCK/TEST</text>
<text x="222.5" y="134.4">47</text>
<text x="232.6" y="135.3">0</text>
<text x="237.2" y="134">R24</text>
<text x="248.7" y="134.4">MSP430_TEST</text>
<text x="273.2" y="132.6">220N</text>
<text x="287.9" y="132.6">0.47U</text>
<text x="420.1" y="135.6">C</text>
<text x="138.4" y="139.8">C2</text>
<text x="138.4" y="142.1">1N</text>
<text x="148" y="143.2">MSP430_TMS</text>
<text x="148" y="140.7">MSP430_TDI</text>
<text x="148" y="138.2">MSP430_TDO</text>
<text x="165.4" y="138.2">23</text>
<text x="165.4" y="140.7">24</text>
<text x="165.4" y="143.3">25</text>
<text x="168.8" y="139.1">PJ.0/TDO</text>
<text x="168.8" y="141.6">PJ.1/TDI/TCLK</text>
<text x="194.3" y="138.6" transform="rotate(-90 194.3 138.6)">AVCC1</text>
<text x="198.1" y="138.6" transform="rotate(-90 198.1 138.6)">DVCC1</text>
<text x="200.7" y="138.6" transform="rotate(-90 200.7 138.6)">DVCC2</text>
<text x="204.5" y="138.9" transform="rotate(-90 204.5 138.9)">VCORE</text>
<text x="204.6" y="140.3">TA0CLK/ACLK/P1.0</text>
<text x="212.2" y="142.9">TA0.0/P1.1</text>
<text x="222.5" y="139.4">14</text>
<text x="222.5" y="142">15</text>
<text x="227.4" y="139.7">DNP</text>
<text x="227.4" y="142.2">DNP</text>
<text x="233.9" y="140.3">0</text>
<text x="233.9" y="142.9">0</text>
<text x="238.4" y="139.7">R26</text>
<text x="238.4" y="142.2">R27</text>
<text x="275.4" y="142.2">GND</text>
<text x="80.1" y="144.7">GND</text>
<text x="148" y="145.8">MSP430_TCK</text>
<text x="165.4" y="145.8">26</text>
<text x="168.8" y="144.1">PJ.2/TMS</text>
<text x="168.8" y="146.7">PJ.3/TCK</text>
<text x="212.2" y="145.4">TA0.1/P1.2</text>
<text x="212.2" y="148">TA0.2/P1.3</text>
<text x="222.5" y="144.5">16</text>
<text x="222.5" y="147.1">17</text>
<text x="222.5" y="149.6">18</text>
<text x="254.4" y="147.9">GND</text>
<text x="42.5" y="150.2">Verify all connections with Erik Larson</text>
<text x="133.2" y="150.4">GND</text>
<text x="153" y="150.9">MSP_PUR</text>
<text x="153" y="153.4">D+</text>
<text x="165.4" y="153.4">38</text>
<text x="165.4" y="150.9">39</text>
<text x="165.4" y="156">40</text>
<text x="168.8" y="154.3">PU.0/DP</text>
<text x="168.8" y="151.8">PUR</text>
<text x="203.2" y="155.6">TA1CLK/CBOUT/P1.6</text>
<text x="212.2" y="150.5">TA0.3/P1.4</text>
<text x="212.2" y="153">TA0.4/P1.5</text>
<text x="222.5" y="152.1">19</text>
<text x="222.5" y="154.7">20</text>
<text x="238.1" y="153.1">MOSI</text>
<text x="238.1" y="150.6">MISO</text>
<text x="238.1" y="155.7">SCK</text>
<text x="165.9" y="159.8">1</text>
<text x="168.8" y="160.7">P6.0/CB0</text>
<text x="168.8" y="156.8">PU.1/DM</text>
<text x="212.2" y="158.1">TA1.0/P1.7</text>
<text x="222.5" y="157.2">21</text>
<text x="235.3" y="161.9">R23</text>
<text x="238.1" y="158.2">~{FLASH_CS}</text>
<text x="67.5" y="167.1">R11</text>
<text x="147.2" y="165.8">LED1</text>
<text x="147.3" y="163.3">900M</text>
<text x="165.9" y="162.3">2</text>
<text x="165.9" y="164.8">3</text>
<text x="165.9" y="167.4">4</text>
<text x="168.8" y="163.2">P6.1/CB1</text>
<text x="168.8" y="165.7">P6.2/CB2</text>
<text x="212.2" y="163.2">TA1.1/P2.0</text>
<text x="222.5" y="162.3">22</text>
<text x="222.5" y="167.4">29</text>
<text x="230.7" y="163.2">0</text>
<text x="242.6" y="163.3">RESET_N</text>
<text x="46.8" y="172.8">USER_BOOT</text>
<text x="67.4" y="169.4">1K</text>
<text x="69.4" y="171.8">1</text>
<text x="75.9" y="168.8" transform="rotate(-90 75.9 168.8)">2</text>
<text x="79" y="171.6">Q1</text>
<text x="79.4" y="173.9">CJ2305</text>
<text x="147.2" y="168.4">LED2</text>
<text x="165.9" y="172.5">5</text>
<text x="168.8" y="168.3">P6.3/CB3</text>
<text x="168.8" y="173.4">P5.0/VeREF+</text>
<text x="191.3" y="170.8">PM_UCB1SIMO/PM_UCB1SDA/P4.1</text>
<text x="191.5" y="173.4">PM_UCB1SOMI/PM_UCB1SCL/P4.2</text>
<text x="192.5" y="168.3">PM_UCB1STE/PM_UCA1CLK/P4.0</text>
<text x="222.5" y="169.9">30</text>
<text x="222.5" y="172.5">31</text>
<text x="228" y="169.5">DNP</text>
<text x="233.9" y="168.3">0</text>
<text x="238.4" y="169.5">R28</text>
<text x="246.4" y="173.4">SCL</text>
<text x="246.4" y="170.9">SDA</text>
<text x="248.9" y="169.7" transform="rotate(-90 248.9 169.7)">GND</text>
<text x="75.9" y="176.4" transform="rotate(-90 75.9 176.4)">3</text>
<text x="127.1" y="179.1">Y1</text>
<text x="127.4" y="177.2">24MHz</text>
<text x="134.1" y="178.8">2</text>
<text x="136.9" y="177.7" transform="rotate(-90 136.9 177.7)">1</text>
<text x="139.2" y="178.8">4</text>
<text x="153.7" y="177.5">XTAL1</text>
<text x="165.4" y="177.5">45</text>
<text x="165.9" y="175">6</text>
<text x="168.8" y="178.4">P5.2/XT2IN</text>
<text x="168.8" y="175.9">P5.1/VeREF-</text>
<text x="191.5" y="178.4">PM_UCA1TXD/PM_UCA1SIMO/P4.4</text>
<text x="192.5" y="175.9">PM_UCB1CLK/PM_UCA1STE/P4.3</text>
<text x="222.5" y="175">32</text>
<text x="222.5" y="177.5">33</text>
<text x="246.4" y="176">BUZZER_CTL</text>
<text x="10.3" y="185.7">D</text>
<text x="76.8" y="185" transform="rotate(-90 76.8 185)">100R</text>
<text x="136.9" y="181.5" transform="rotate(-90 136.9 181.5)">3</text>
<text x="153.7" y="180.1">XTAL2</text>
<text x="165.4" y="180.1">46</text>
<text x="165.9" y="182.6">8</text>
<text x="165.9" y="185.2">9</text>
<text x="168.8" y="181">P5.3/XT2OUT</text>
<text x="168.8" y="183.5">P5.4/XIN</text>
<text x="191.3" y="181">PM_UCA1RXD/PM_UCA1SOMI/P4.5</text>
<text x="217.5" y="183.5">P4.6</text>
<text x="222.5" y="180.1">34</text>
<text x="222.5" y="182.6">35</text>
<text x="222.5" y="185.2">36</text>
<text x="237.2" y="184.8">R25</text>
<text x="420.1" y="185.7">D</text>
<text x="60.3" y="189">MSP_PUR</text>
<text x="77.8" y="187.3">R13</text>
<text x="154.2" y="189.3">C3</text>
<text x="154.4" y="191.6">24P</text>
<text x="163.1" y="189.3">C4</text>
<text x="163.3" y="191.6">24P</text>
<text x="168.8" y="186.1">P5.5/XOUT</text>
<text x="188.3" y="190.8" transform="rotate(-90 188.3 190.8)">37</text>
<text x="189.2" y="187.5" transform="rotate(-90 189.2 187.5)">VSSU</text>
<text x="193.4" y="190.8" transform="rotate(-90 193.4 190.8)">10</text>
<text x="194.3" y="187.5" transform="rotate(-90 194.3 187.5)">AVSS1</text>
<text x="196" y="190.8" transform="rotate(-90 196 190.8)">44</text>
<text x="196.8" y="187.5" transform="rotate(-90 196.8 187.5)">AVSS2</text>
<text x="201" y="190.8" transform="rotate(-90 201 190.8)">12</text>
<text x="201.9" y="187.5" transform="rotate(-90 201.9 187.5)">DVSS1</text>
<text x="203.6" y="190.8" transform="rotate(-90 203.6 190.8)">27</text>
<text x="204.5" y="187.5" transform="rotate(-90 204.5 187.5)">DVSS2</text>
<text x="208.7" y="190.8" transform="rotate(-90 208.7 190.8)">49</text>
<text x="209.5" y="187.5" transform="rotate(-90 209.5 187.5)">EP</text>
<text x="214.4" y="189.9">MSP430F5503</text>
<text x="217.5" y="186.1">P4.7</text>
<text x="232.6" y="186.1">0</text>
<text x="76.8" y="195.7" transform="rotate(-90 76.8 195.7)">1M</text>
<text x="77.8" y="198.8">R14</text>
<text x="186.8" y="200">GND</text>
<text x="74.4" y="207">GND</text>
<text x="135.3" y="205.1">GND</text>
<text x="168.9" y="206.2">May want to shrink center pad or connect manually</text>
<text x="21" y="211.3">When USER_BOOT button is pressed during USB power up,</text>
<text x="21" y="213.3">it pulls MSP_PUR high. This puts the MSP430 into programming mode.</text>
<text x="168.9" y="210.3">On rev B prototype, the soldermask peeled back and many of the</text>
<text x="168.9" y="212.3">pins on the edge of the QFN would short to the center pad after</text>
<text x="168.9" y="214.4">attempted repair to the part (reflow, component replacement)</text>
<text x="21" y="217.4">The USER_BOOT button is also used as an input to the</text>
<text x="21" y="219.4">CC1352R for it's programming, but is active low</text>
<text x="10.4" y="235.7">E</text>
<text x="420.2" y="235.7">E</text>
<text x="35" y="269.1">1</text>
<text x="85" y="269.1">2</text>
<text x="135" y="269.1">3</text>
<text x="185" y="269.1">4</text>
<text x="235" y="269.1">5</text>
<text x="285" y="269.1">6</text>
<text x="335" y="269.1">7</text>
<text x="385" y="269.1">8</text>
</g>
<g font-size="1.4">
<text x="344.4" y="69.1">BQ21040</text>
<text x="351.5" y="86.9">U2</text>
</g>
</svg>
